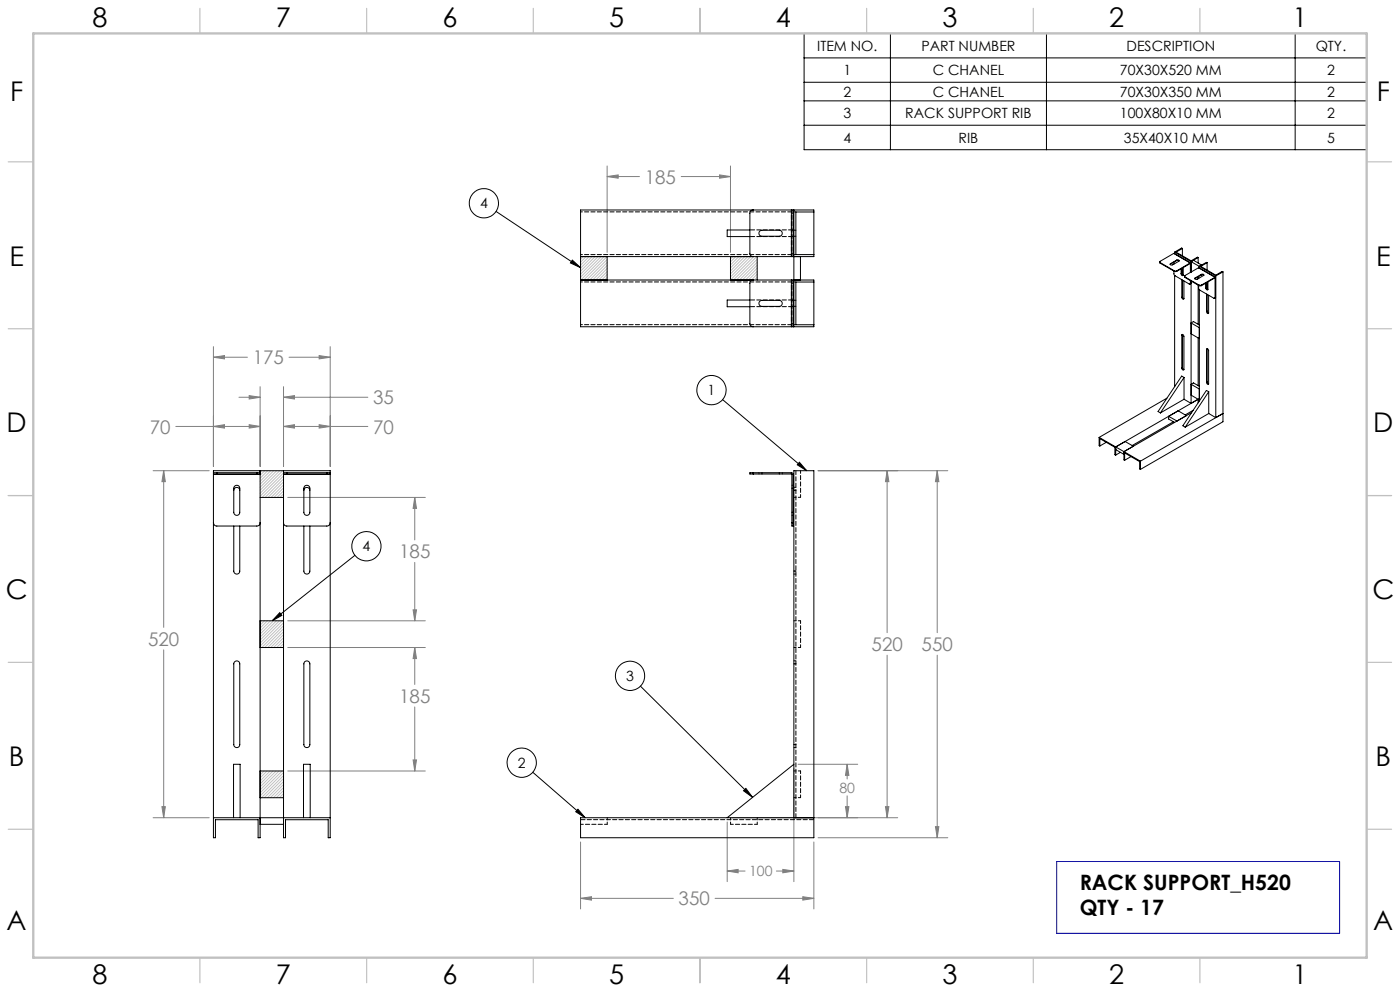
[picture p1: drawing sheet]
<svg xmlns="http://www.w3.org/2000/svg" width="420mm" height="297mm" viewBox="0 0 420 297" stroke-linecap="round" stroke-linejoin="round" font-family="sans-serif">
<g fill="none" stroke="#000" stroke-width=".3">
<path d="M241.2 10h168.8v34.9h-168.8zM241.2 17.4h168.8M267.1 10v34.9M313.9 10v34.9M388.5 10v34.9M241.2 24.7h168.8M241.2 30.2h168.8M241.2 37.5h168.8M148.8 63.4l25.4 16.8M171.7 78l2.5 2.2-3.1-1.4zM216.8 119.8l25.2 21.3M239.8 138.5l2.2 2.6-2.8-1.8z"/>
<path d="M106.5 166.4l-24.8 19.7M83.9 183.6l.7 .8-2.9 1.7zM192.1 205.6l33.7 33.4M159.8 231.5l15.7 13.6M223.1 237l.7-.7 2 2.7zM173.4 242.5l2.1 2.6-2.8-1.8z"/>
<circle cx="145.2" cy="60.9" r="4.4"/>
<circle cx="213.4" cy="116.9" r="4.4"/>
<circle cx="109.9" cy="163.7" r="4.4"/>
<circle cx="189" cy="202.5" r="4.4"/>
<circle cx="156.5" cy="228.6" r="4.4"/>
</g>
<g fill="none" stroke="#808080" stroke-width=".3">
<path d="M182.1 52.9l3.4-.5v1zM182.1 49.7v25.9M182.1 52.9h9.7M204.4 52.9h14.7M215.9 52.4l3.2 .5-3.2 .5zM219.1 49.7v25.9M64 107.1l3.3-.5v1zM64 103.9v35.9M64 107.1h10.2M71.7 119.1h6.3M74.8 118.6l3.2 .5-3.2 .5zM78 115.9v23.9"/>
<path d="M85.1 119.1l3.2-.5v1zM85.1 115.9v23.9M85.1 119.1h25.2M86.7 107.1h12.4M95.7 106.6l3.4 .5-3.4 .5zM99.1 103.9v35.9M52.7 127.8h25.3M64 127.8l3.3-.5v1zM74.8 127.3l3.2 .5-3.2 .5zM85.1 127.8l3.2-.5v1zM85.1 127.8h25.2M95.7 127.3l3.4 .5-3.4 .5z"/>
<path d="M45.9 141.1h16.9M49.1 141.1l.5 3.3h-1zM49.1 141.1v46.9M86.3 149.1h41.3M124.4 149.1l.6 3.3h-1.1zM124.4 149.1v12.7M245.4 141.1h38.9M266.1 141.1l.6 3.3h-1.1zM266.1 141.1v48.5M281.2 141.1l.5 3.3h-1.1zM281.2 141.1v48.5M124.4 168.6v17.5"/>
<path d="M49.1 194.8v50.3M86.3 186.1h41.3M86.3 194.1h41.3M123.9 182.8h1.1l-.6 3.3zM124.4 194.1l.6 3.3h-1.1zM124.4 194.1v11M266.1 196.4v48.7M281.2 196.4v54.7M124.4 211.9v19.2M86.3 231.1h41.3M123.9 227.7h1.1l-.6 3.4zM238.2 230.3v33.9"/>
<path d="M239.4 229.1h17.9M254.1 229.1v4.4M254.1 238.5v6.6M254.1 229.1l.6 3.3h-1.1zM45.9 245.1h16.9M48.6 241.8h1l-.5 3.3zM174.2 252.3v20.1M218.2 246.3v17.9M244.2 252.3v20.1M245.4 251.1h38.9M253.6 241.8h1.1l-.6 3.3zM265.6 241.8h1.1l-.6 3.3z"/>
<path d="M269.3 245.1h-49.9M280.6 247.8h1.1l-.5 3.3zM174.2 269.2l3.2-.5v1.1zM174.2 269.2h27.8M214.5 269.2h29.7M218.2 261.1h5.3M218.2 261.1l3.2-.5v1zM232.9 261.1h5.3M234.8 260.6l3.4 .5-3.4 .5zM240.8 268.7l3.4 .5-3.4 .6z"/>
</g>
<g fill="none" stroke="#c0c0c0" stroke-width=".3">
<path d="M174.9 76.9l-.7 .8M175.8 76.9l-1.6 1.7M176.7 76.9l-2.5 2.6M177.6 76.9l-3.4 3.5M178.5 76.9l-4.3 4.4M179.4 76.9l-5.2 5.3M180.3 76.9l-6.1 6.2M181.2 76.9l-7 7M182.1 76.9l-7 7M182.1 77.8l-6.1 6.1M182.1 78.7l-5.2 5.2M182.1 79.6l-4.3 4.3"/>
<path d="M219.9 76.9l-.8 .7M220.7 76.9l-1.6 1.6M221.7 76.9l-2.6 2.5M222.5 76.9l-3.4 3.4M223.4 76.9l-4.3 4.3M224.3 76.9l-5.2 5.2M225.2 76.9l-6.1 6.1M226.1 76.9l-7 7M227 76.9l-7 7M227.2 77.7l-6.3 6.2M227.2 78.6l-5.4 5.3M227.2 79.5l-4.5 4.4"/>
<path d="M182.1 83.2l-.7 .7M182.1 80.5l-3.4 3.4M182.1 81.4l-2.5 2.5M182.1 82.3l-1.6 1.6M227.2 83.1l-.9 .8M227.2 80.4l-3.6 3.5M227.2 81.3l-2.7 2.6M227.2 82.2l-1.8 1.7M78.5 141.1l-.5 .5M79.4 141.1l-1.4 1.3M80.3 141.1l-2.3 2.2M81.2 141.1l-3.2 3.1"/>
<path d="M82.1 141.1l-4.1 4M83 141.1l-5 4.9M83.9 141.1l-5.9 5.8M84.8 141.1l-6.8 6.7M85.1 141.7l-7.1 7M85.1 142.6l-6.5 6.5M85.1 143.5l-5.6 5.6M85.1 144.4l-4.7 4.7M85.1 145.3l-3.8 3.8M85.1 146.2l-2.9 2.9M85.1 147.1l-2 2M85.1 148l-1.1 1.1"/>
<path d="M85.1 148.9l-.2 .2M78.4 186.1l-.4 .3M79.3 186.1l-1.3 1.3M80.2 186.1l-2.2 2.1M81.1 186.1l-3.1 3.1M81.8 186.3l-3.8 3.7M82.9 186.1l-4.9 4.9M83.8 186.1l-5.8 5.7M84.7 186.1l-6.7 6.7M85.1 186.7l-7.1 6.9M85.1 187.5l-6.6 6.6M85.1 188.4l-5.7 5.7"/>
<path d="M85.1 189.3l-4.8 4.8M85.1 190.2l-3.9 3.9M85.1 191.1l-3 3M85.1 192l-2.1 2.1M85.1 192.9l-1.2 1.2M85.1 193.8l-.3 .3M78.4 231.1l-.4 .2M79.2 231.1l-1.2 1.2M80.1 231.1l-2.1 2M81 231.1l-3 3M81.9 231.1l-3.9 3.8M82.8 231.1l-4.8 4.7"/>
<path d="M83.7 231.1l-5.7 5.6M84.6 231.1l-6.6 6.5M85.1 231.5l-7.1 7M85.1 232.4l-6.7 6.7M85.1 233.3l-5.8 5.8M85.1 234.2l-4.9 4.9M85.1 235.1l-4 4M85.1 236l-3.1 3.1M85.1 236.9l-2.2 2.2M85.1 237.8l-1.3 1.3M85.1 238.7l-.4 .4"/>
</g>
<g fill="none" stroke="#c0c0c0" stroke-width=".35">
<path d="M60 2.5v7.5M110 2.5v7.5M160 2.5v7.5M210 2.5v7.5M260 2.5v7.5M310 2.5v7.5M360 2.5v7.5M2.5 48.5h7.5M410 48.5h7.5M2.5 98.5h7.5M410 98.5h7.5M2.5 148.5h7.5"/>
<path d="M410 148.5h7.5M2.5 198.5h7.5M410 198.5h7.5M2.5 248.5h7.5M410 248.5h7.5M60 287v7.5M110 287v7.5M160 287v7.5M210 287v7.5M260 287v7.5M310 287v7.5M360 287v7.5"/>
</g>
<path d="M10 10h400v277h-400z" fill="none" stroke="#c0c0c0" stroke-width=".7"/>
<path d="M317 258.2h84.9v21.5h-84.9z" fill="none" stroke="#00f" stroke-width=".3"/>
<path d="M83.9 183.6l.7 .8-2.9 1.7zM239.8 138.5l2.2 2.6-2.8-1.8zM223.1 237l.7-.7 2 2.7zM173.4 242.5l2.1 2.6-2.8-1.8zM171.7 78l2.5 2.2-3.1-1.4z" fill="#000"/>
<g fill="#808080">
<path d="M85.1 119.1l3.2-.5v1zM74.8 118.6l3.2 .5-3.2 .5zM74.8 127.3l3.2 .5-3.2 .5zM64 127.8l3.3-.5v1zM85.1 127.8l3.2-.5v1zM95.7 127.3l3.4 .5-3.4 .5zM49.1 141.1l.5 3.3h-1zM48.6 241.8h1l-.5 3.3zM64 107.1l3.3-.5v1zM95.7 106.6l3.4 .5-3.4 .5zM124.4 149.1l.6 3.3h-1.1zM123.9 182.8h1.1l-.6 3.3zM124.4 194.1l.6 3.3h-1.1zM123.9 227.7h1.1l-.6 3.4zM266.1 141.1l.6 3.3h-1.1zM265.6 241.8h1.1l-.6 3.3zM240.8 268.7l3.4 .5-3.4 .6zM174.2 269.2l3.2-.5v1.1zM280.6 247.8h1.1l-.5 3.3zM281.2 141.1l.5 3.3h-1.1zM182.1 52.9l3.4-.5v1zM215.9 52.4l3.2 .5-3.2 .5z"/>
<path d="M253.6 241.8h1.1l-.6 3.3zM254.1 229.1l.6 3.3h-1.1zM218.2 261.1l3.2-.5v1zM234.8 260.6l3.4 .5-3.4 .5z"/>
</g>
<g fill="none" stroke="#000" stroke-width=".3">
<path d="M174.2 76.9h63.2M182.1 76.9v7M219.1 76.9v7M225 68.9h-6.8v2h6.8M226 62.9a.96 .96 0 0 0-1 1v12a.96 .96 0 0 0 1 1M227.2 76.9v7M227.9 69.3l.7-.3h5.2a.9 .9 0 0 1 .9 .9 .9 .9 0 0 1-.9 .9h-5.2a.88 .88 0 0 1-.9-.5 .88 .88 0 0 1 .2-1zM237.4 76.9h.5M237.4 62.9h.5M237.4 62.9v14M237.4 62.9h-63.2v35h63.2M237.9 62.9v14"/>
<path d="M237.9 62.9h6.3v14h-6.3M237.9 70.9h.3M237.9 68.9h.3M238.2 62.9v35M240.1 76.9v7M244.2 63.5h-5.4v12.8h5.4M347.9 78.5l.2 .4M348.1 78.7l4.2 2.5M348.1 78.7v.2M348.1 78.9l4.2 2.4M351.2 79.2l-.2 .1M351.2 79v.2"/>
<path d="M352.1 75.9l-4.2 2.5 .2 .3M352.1 75.9l5.1 2.9M352.1 75.9l4.9 2.9M352.2 78.6v.6M352.4 75.6l4.9 2.8M352.4 75.6v.4M353 78l.2-.1a.3 .3 0 0 1 .4 0 .3 .3 0 0 1 0 .4l-2.2 1.1a.25 .25 0 0 1-.3 0 .25 .25 0 0 1 .1-.4M353 78.1l.7 .1M353 78l-1.8 1M353 78v.1M353 78.1l-1.8 1.1M354.7 74.5l-.2-.2-2.1 1.3"/>
<path d="M354.7 74.5l-1.9 1.1 4.5 2.6 1.9-1.1 .2 .1M354.7 74.5v2.2M357 79h.1M357 78.8l.3 .1M357 78.8l-4 2.4M357 78.8v.2M357 79l-4 2.3M357.1 79v2.6M357.3 78.9l-.2 .1M357.3 78.9v2.7M357.3 78.4v3.1M357.3 78.4l.7-.4 2.5 1.4-.7 .4"/>
<path d="M357.3 78.4l2.5 1.4M359.4 77.2l-2.1 1.2M359.4 77.2v1.6M359.8 79.8l4.9 2.9M359.8 79.8v.5M362.1 78.7l-1.9 1.1 4.5 2.7 1.9-1.2 .3 .2M362.1 78.7l-.2-.1-2.1 1.2M362.1 78.7v2.3M174.2 83.9h63.2M225 89.9h-6.8v2h6.8M226 83.9a.96 .96 0 0 0-1 1v12a1.02 1.02 0 0 0 1 1M227.9 90.3l.7-.3h5.2a.9 .9 0 0 1 .9 .9 .9 .9 0 0 1-.9 .9h-5.2a.89 .89 0 0 1-.8-.5 .89 .89 0 0 1 .1-1z"/>
<path d="M237.4 97.9h.5M237.4 83.9h.5M237.4 83.9v14M237.9 83.9v14M237.9 83.9h6.3v14h-6.3M237.9 89.9h.3M237.9 91.9h.3M244.2 84.5h-5.4v12.8h5.4M352.2 81.2v1l.3 .4 4.3 2.6 .3-.3M352.3 81.2h.7M352.3 81.3h.7M352.3 81.2v.1"/>
<path d="M352.4 82.5v33.4M353 81.2v.1M354.3 80.6v1.4M354.5 81.9l.4 .6M354.5 81.9l-.2 .1M354.5 80.5v1.4M354.5 80.4v1.8M354.5 83.8v5.3M354.8 89l.3 .6M354.8 89l-.3 .1M354.8 80.3v2.2M354.8 84v5"/>
<path d="M355 80.2v2.2a.37 .37 0 0 1-.5 .1 .37 .37 0 0 1-.2-.5M355.2 84.2v5.3a.36 .36 0 0 1-.5 .1 .36 .36 0 0 1-.2-.5M355.4 82.8l.1 .3M355.5 83l4.2 2.4M355.5 83v.1M355.5 83.1l4.2 2.5M357.1 84.1v.8M357.3 84.8l-.3 .3M357.3 84.2v.6M357.3 84.8l-.2 .1M357.3 84.2v36.7M358.6 83.5l-.1 .1"/>
<path d="M358.6 83.3v.2M359.4 85.4v11.8M359.6 80.3l-4.2 2.3 .1 .4M359.6 80.3l5 2.8M359.6 80.3l4.9 2.8M359.6 85.5v.9l.3 .6 4.4 2.5 .2-.3M359.6 82.9v.5M359.6 83l-.2-.1v.6M359.7 85.4h.7M359.7 85.6h.7M359.7 85.4v.2M359.8 86.9v33.3"/>
<path d="M359.8 97.4l-1.8-1-.7 .4 2.5 1.4M360.4 82.2h.4a.25 .25 0 0 1 .3 0 .25 .25 0 0 1-.1 .4l-2.2 1.1a.27 .27 0 0 1-.3-.1 .27 .27 0 0 1 .1-.3M360.4 82.4l.7 .1M360.4 82.2l-1.8 1.1M360.4 82.2v.2M360.4 82.4l-1.8 1.1M360.4 85.4v.2M361.7 84.8v1.5M361.9 86.2l.4 .6M361.9 86.2l-.2 .1M361.9 84.8v1.4M361.9 84.7v1.8"/>
<path d="M361.9 88.1v5.3M362.2 93.3l.4 .5M362.2 93.3l-.3 .1M362.2 84.6v2.1M362.2 88.2v5.1M362.4 84.5v2.2a.36 .36 0 0 1-.5 .1 .36 .36 0 0 1-.2-.5M362.6 88.5v5.3a.37 .37 0 0 1-.5 .1 .37 .37 0 0 1-.2-.5M364.5 83.1l.2 .1M364.5 83.1l-4.1 2.3M364.5 83.1v6.1M364.5 83.3l-4.1 2.3M364.5 83.3h.1"/>
<path d="M364.7 89.1l-.3 .3M364.7 83.2l-.2 .1M364.7 83.2v5.9M364.7 89.1l-.2 .1M364.7 82.7v42.5l-2.1-1.3M366.9 81.5l-2.2 1.2M366.9 81.5v44.9l-24.8 14.3M350.1 119.3l-20.4 11.8M354.5 100.4a.37 .37 0 0 1 .6-.1 .37 .37 0 0 1 .1 .5v9.9a.37 .37 0 0 1-.6 .2 .37 .37 0 0 1-.1-.6M354.5 100.4v9.9M354.8 110.2l.3 .6M354.8 100.2v10"/>
<path d="M354.8 100.3l-.3 .1M354.8 110.2l-.3 .1M355.2 119.7l2.1 1.2M355.2 113.1v6.6M355.2 113.1l-7.1 10.7M355.2 119.7l-7.1 4.1M355.2 113.1l-.7-.4-7.1 10.6 .7 .5M357.3 100l2.5 1.5M357.3 118.4l2.5 1.5M359.4 119.7h.1M359.4 101.3v14.3M359.4 119.7v1"/>
<path d="M359.4 119.7l-2.1 1.2M359.4 119.7l-24.7 14.2M359.8 115.8l-1.8-1-.7 .4 2.5 1.4M361.9 104.7l.2-.2 .2 .1 .3 .4-.1 10.1h-.3l-.3-.5M361.9 104.7v9.9M362.2 114.5l.4 .6M362.2 104.6v9.9M362.2 104.6l-.3 .1M362.2 114.5l-.3 .1M362.2 104.5v.1M362.6 117.4l-.7-.4-7 10.6 .7 .4M362.6 117.4l-7 10.6"/>
<path d="M362.6 117.4v6.5M329.7 131.1l7.5 4.3M329.7 131.1v2.4l.3 .2M330 133.7v-2.3l4.5 2.7v2.2l.2 .1M331.9 132.6l-1.9 1.1M334.7 133.9v2.5M334.7 134.8l2.5 1.4M336.1 135.6l-1.4 .8M337.2 135.4v2.4l.2 .1M337.2 135.4l4.9 2.8M337.4 137.9v-2.2l4.5 2.7v2.1l.2 .2M339.3 136.8l-1.9 1.1"/>
<path d="M340 133.7l-2.5-1.4-2.8 1.6M342.1 138.2v2.5M352 126.4l-12.3 7.1M353.1 126.2l-2.5-1.4v.8l1.8 1M353.4 123.1l2.5 1.5M357.5 123.6l-20.3 11.8M357.9 123l-2.3 1.4M362.6 123.9l-7 4.1M366.9 123.9l-24.8 14.3M64 141.7h1.1M64 142.1h1.1M64 142.1v.1"/>
<path d="M64 156.7a1.02 1.02 0 0 0 1.1 1h11.9a.96 .96 0 0 0 1-1M64 142.1v-1h35.1v1M64 142.2h14M64 142.2v108.9h.6v-5.4h12.8v5.4h.6v-108.9M65.1 142.1h11.9M65.1 141.7h11.9M65.1 141.7v.4M70.1 157.7v13.5a.9 .9 0 0 0 .9 .9 .9 .9 0 0 0 .9-.9v-13.5M70.1 147a.9 .9 0 0 1 .9-.9 .9 .9 0 0 1 .9 .9M70.3 145.8a.91 .91 0 0 1 1-.3 .91 .91 0 0 1 .6 .8v7.2a.9 .9 0 0 1-.9 1 .9 .9 0 0 1-.9-1zM77 141.7h1M77 142.1h1"/>
<path d="M77 141.7v.4M78 142.1v.1M78 141.1v1M78 149.1h7.1M85.1 142.1h.9M85.1 141.7h.9M85.1 142.1v.1M85.1 156.7a.96 .96 0 0 0 .9 1h12a1.02 1.02 0 0 0 1.1-1M85.1 141.1v1M85.1 142.2v108.9h.6v-5.4h12.8v5.4h.6v-108.9M85.1 142.2h14M86 141.7v.4"/>
<path d="M86 142.1h12M86 141.7h12M91.2 157.7v13.5a.9 .9 0 0 0 .9 .9 .9 .9 0 0 0 .9-.9v-13.5M91.2 147a.9 .9 0 0 1 .9-.9 .9 .9 0 0 1 .9 .9M91.4 145.7a.91 .91 0 0 1 1-.2 .91 .91 0 0 1 .6 .8v7.2a.9 .9 0 0 1-.9 1 .9 .9 0 0 1-.9-1v-7.2zM98 142.1h1.1M98 141.7h1.1M98 141.7v.4M99.1 142.1v.1M226 141.7h-1v.4h1M226 142.1h11.4M226 141.7h11.4"/>
<path d="M226 141.7v.4M237.4 141.7l.4 .1 .1 .4M237.4 142.1l.2 .1M237.4 141.7v.4M237.6 156.7v1h.3v-1M237.6 142.2h.3M237.6 156.7h.3M237.6 142.2v14.5M237.9 142.2v14.5M70.3 198.5a.91 .91 0 0 1 1-.4 .91 .91 0 0 1 .6 .9v24.2a.9 .9 0 0 1-.9 .9 .9 .9 0 0 1-.9-.9zM78 186.1h7.1M78 194.1h7.1"/>
<path d="M91.4 198.3a.91 .91 0 0 1 1-.2 .91 .91 0 0 1 .6 .9v24.2a.9 .9 0 0 1-.9 .9 .9 .9 0 0 1-.9-.9v-24.2zM78 231.1h7.1M78 239.1h7.1M238.2 229.1l-20 16M64 245.1h35.1M70.1 245.1v-16h1.9v16M78 247h7.1M91.1 245.1v-16h2v16M238.2 245.1v-104h6v110h-70v-6h70"/>
</g>
<g fill="none" stroke="#000" stroke-width=".3" stroke-dasharray="1.3 .6">
<path d="M237.6 70.8h.4M237.6 69h.4M237.6 63.9h.4M238 75.9h-.4M238.2 69h.6M238.2 70.8h.6M237.6 91.8h.4M237.6 90h.4M237.6 84.9h.4M238 96.9h-.4M238.2 90h.6M238.2 91.8h.6"/>
<path d="M226 142v-.4M227.7 141.6v.4M228.6 142v-.4M233.8 142v-.4M234.7 142v-.4M237.4 141.6v.4M237.6 146.3h.4M237.6 153.5h.4M237.6 142.2h.4M237.6 154.4h.4M238 156.6h-.4M238 145.4h-.4"/>
<path d="M238.2 146.9h.6M238.8 146h-.6M238.2 171.1h.6M238.2 172h.6M238.2 198.9h.6M238.8 198h-.6M238.2 223.1h.6M238.2 224h.6"/>
</g>
<path d="M238.8 141v104" fill="none" stroke="#000" stroke-width=".3" stroke-dasharray="1.3 .6" stroke-dashoffset=".1"/>
<path d="M240.2 141v8M240.2 186v8M240.2 231v8M182.2 247h-8M227.2 247h-8" fill="none" stroke="#000" stroke-width=".3" stroke-dasharray="1.3 .6" stroke-dashoffset=".4"/>
<path d="M238.2 149h2M238.2 186h2M238.2 194h2M238.2 239h2M238.2 231h2M182.2 245v2M219.2 245v2M227.2 245v2" fill="none" stroke="#000" stroke-width=".3" stroke-dasharray="1.3 .6" stroke-dashoffset=".6"/>
<path d="M225 70.9h13M225 68.9h13M225 89.9h13M225 91.9h13M244.2 245.6h-70" fill="none" stroke="#000" stroke-width=".3" stroke-dasharray="1.3 .6" stroke-dashoffset="-.1"/>
<path d="M237.4 76.9v-14M237.6 76.9v-14M237.4 97.9v-14M237.6 97.9v-14" fill="none" stroke="#000" stroke-width=".3" stroke-dasharray="1.3 .6" stroke-dashoffset=".3"/>
<path d="M238.8 63.5h-64.6M238.8 76.3h-64.6M238.8 84.5h-64.6M238.8 97.3h-64.6" fill="none" stroke="#000" stroke-width=".3" stroke-dasharray="1.3 .6" stroke-dashoffset=".7"/>
<g font-size="8.1">
<text x="27.8" y="8">8</text>
<text x="82.8" y="8">7</text>
<text x="132.8" y="8">6</text>
<text x="182.8" y="8">5</text>
<text x="232.8" y="8">4</text>
<text x="282.8" y="8">3</text>
<text x="332.8" y="8">2</text>
<text x="387.8" y="8">1</text>
<text x="3" y="30.4">F</text>
<text x="413" y="30.4">F</text>
<text x="2.8" y="79.6">E</text>
<text x="412.8" y="79.6">E</text>
<text x="2" y="129.6">D</text>
<text x="412" y="129.6">D</text>
<text x="1.7" y="179.6">C</text>
<text x="411.7" y="179.6">C</text>
<text x="2.7" y="229.6">B</text>
<text x="412.7" y="229.6">B</text>
<text x="2" y="278.9">A</text>
<text x="412" y="278.9">A</text>
<text x="27.8" y="295">8</text>
<text x="82.8" y="295">7</text>
<text x="132.8" y="295">6</text>
<text x="182.8" y="295">5</text>
<text x="232.8" y="295">4</text>
<text x="282.8" y="295">3</text>
<text x="332.8" y="295">2</text>
<text x="387.8" y="295">1</text>
</g>
<g font-size="6.3">
<text x="323.9" y="266.7">RACK SUPPORT_H520</text>
<text x="323.9" y="274.1">QTY - 17</text>
</g>
<g font-size="5.6" fill="#808080">
<text x="193.4" y="55">185</text>
<text x="75.8" y="109.2">175</text>
<text x="111.9" y="121.2">35</text>
<text x="44.9" y="129.9">70</text>
<text x="111.9" y="129.9">70</text>
<text x="119.8" y="167.3">185</text>
<text x="44.4" y="193.5">520</text>
<text x="261.5" y="195.1">520</text>
<text x="276.5" y="195.1">550</text>
<text x="119.8" y="210.6">185</text>
<text x="203.6" y="271.4">350</text>
</g>
<g font-size="4.2">
<text x="245.1" y="15.2">ITEM NO.</text>
<text x="276.4" y="15.2">PART NUMBER</text>
<text x="338" y="15.2">DESCRIPTION</text>
<text x="394.7" y="15.2">QTY.</text>
<text x="253" y="22.5">1</text>
<text x="279.8" y="22.5">C CHANEL</text>
<text x="336" y="22.5">70X30X520 MM</text>
<text x="398.1" y="22.5">2</text>
<text x="253" y="29">2</text>
<text x="279.8" y="29">C CHANEL</text>
<text x="336" y="29">70X30X350 MM</text>
<text x="398.1" y="29">2</text>
<text x="253" y="35.4">3</text>
<text x="271.6" y="35.4">RACK SUPPORT RIB</text>
<text x="336" y="35.4">100X80X10 MM</text>
<text x="398.1" y="35.4">2</text>
<text x="253" y="42.7">4</text>
<text x="287.6" y="42.7">RIB</text>
<text x="337.2" y="42.7">35X40X10 MM</text>
<text x="398.1" y="42.7">5</text>
<text x="144" y="62.5">4</text>
<text x="212.3" y="118.5">1</text>
<text x="108.8" y="165.2">4</text>
<text x="187.9" y="204.1">3</text>
<text x="155.4" y="230.1">2</text>
</g>
<g font-size="4.2" fill="#808080">
<text x="251.8" y="237.6">80</text>
<text x="224.7" y="262.6">100</text>
</g>
</svg>
